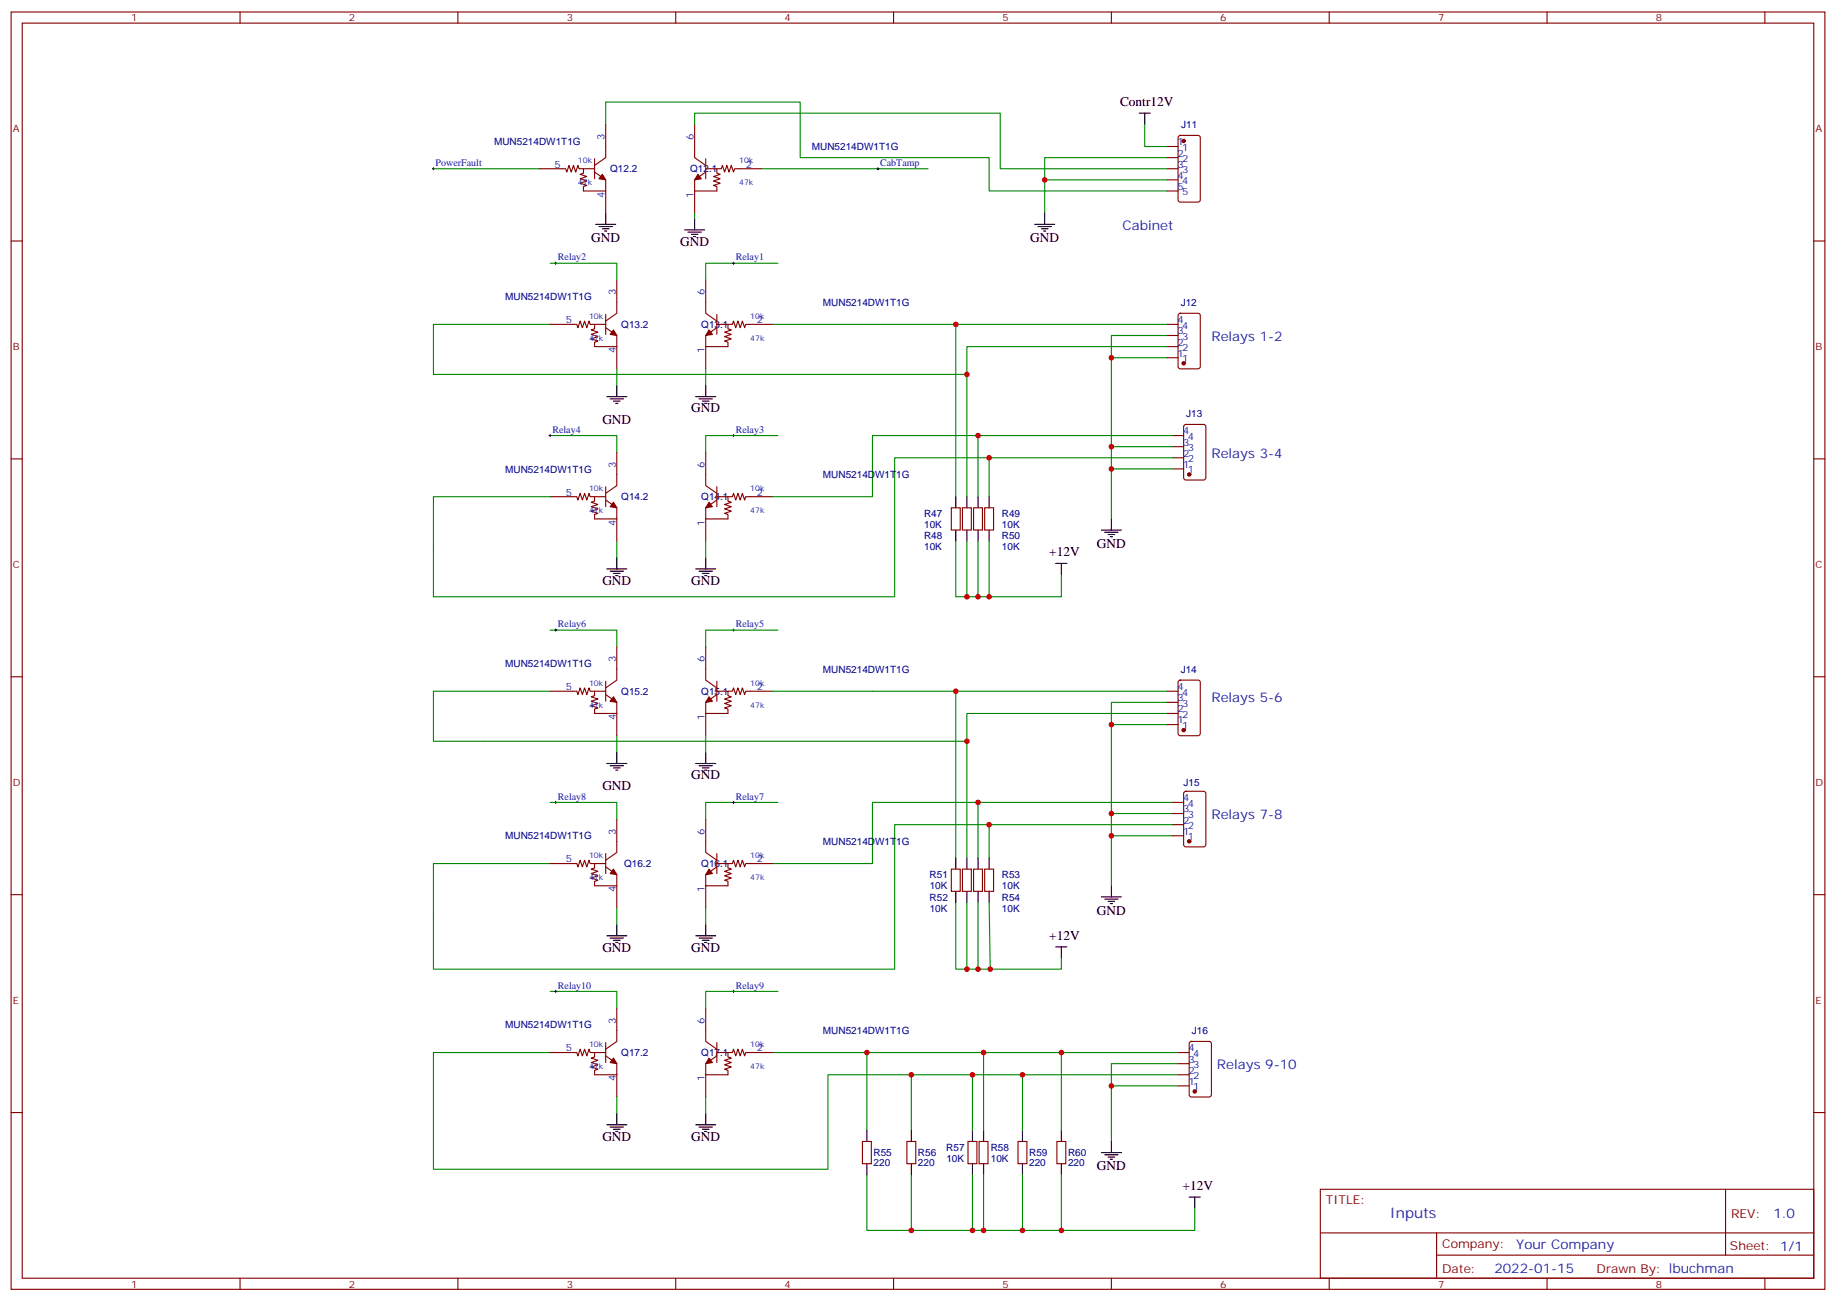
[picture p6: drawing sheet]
<svg xmlns="http://www.w3.org/2000/svg" width="583mm" height="413mm" viewBox="0 0 583 413" stroke-linecap="round" stroke-linejoin="round" font-family="sans-serif">
<g fill="none" stroke="#870000" stroke-width=".35">
<path d="M3.5 3.8h575.8v405.4h-575.8zM7.1 7.3h568.6v398.3h-568.6zM76.2 3.8v3.5M145.3 3.8v3.5M214.5 3.8v3.5M283.6 3.8v3.5M352.8 3.8v3.5M421.9 3.8v3.5M491.1 3.8v3.5M560.2 3.8v3.5M192.3 39.4v10.6l-3.6 2.5M220.5 39.4v10.6l3.5 2.5"/>
<path d="M171.1 53.6h8.5l.3 1 .7-2.1 .7 2.1 .7-2.1 .7 2.1 .7-2.1 .4 1.1h4.9M185.2 53.6v1.4l-1.1 .3 2.2 .7-2.2 .7 2.2 .7-2.2 .7 2.2 .7-1.1 .4v1.4h7.1v-3.5l-3.6-2.5M188.7 50.4v6.3M224 53.6h5l.3-1.1 .7 2.1 .7-2.1 .7 2.1 .7-2.1 .7 2.1 .4-1h8.5M224 50.4v6.3M227.5 53.6v1.4l1.1 .3-2.1 .7 2.1 .7-2.1 .7 2.1 .7-2.1 .7 1 .4v1.4h-7v-3.5l3.5-2.5M370.4 46.5h3.5M370.4 50h3.5M370.4 53.6h3.5M370.4 57.1h3.5M374.2 43.2l.4-.2h5.7l.6 .4 .1 20-.5 .7h-5.9l-.6-.4-.1-20zM3.5 76.5h3.6"/>
<path d="M192.3 60.6v7.1M220.5 60.6v7.1M370.4 60.6h3.5M575.7 76.5h3.6M192.3 99.8v6.3M195.8 88.8v10.6l-3.5 2.5M224 88.8v10.6l3.5 2.5M227.5 99.8v6.3M374.2 99.6l.4-.2h5.7l.6 .4 .1 16.5-.5 .7-5.9 .1-.6-.5-.1-16.5zM174.6 102.9h8.5l.3 1.1 .7-2.1 .8 2.1 .7-2.1 .7 2.1 .7-2.1 .3 1h5M188.7 102.9v1.5l-1 .3 2.1 .7-2.1 .7 2.1 .7-2.1 .7 2.1 .7-1.1 .4v1.4h7.1v-3.5l-3.5-2.5M195.8 110v7.1"/>
<path d="M224 110v7.1M227.5 102.9h5l.3-1 .7 2.1 .7-2.1 .7 2.1 .8-2.1 .7 2.1 .3-1.1h8.5M231.1 102.9v1.5l1 .3-2.1 .7 2.1 .7-2.1 .7 2.1 .7-2.1 .7 1.1 .4v1.4h-7.1v-3.5l3.5-2.5M370.4 113.5h3.5M370.4 110h3.5M370.4 106.5h3.5M370.4 102.9h3.5M372.2 138.2h3.5M375.9 134.9l.5-.2h5.7l.6 .4 .1 16.5-.5 .7h-5.9l-.6-.4-.1-16.5zM3.5 145.6h3.6M174.6 157.6h8.5l.3 1.1 .7-2.1 .8 2.1 .7-2.1 .7 2.1 .7-2.1 .3 1h5M188.7 157.6v1.4l-1 .4 2.1 .7-2.1 .7 2.1 .7-2.1 .7 2.1 .7-1.1 .4v1.4h7.1v-3.6l-3.5-2.4"/>
<path d="M192.3 154.4v6.4M195.8 143.5v10.6l-3.5 2.5M224 143.5v10.6l3.5 2.5M227.5 157.6h5l.3-1 .7 2.1 .7-2.1 .7 2.1 .8-2.1 .7 2.1 .3-1.1h8.5M227.5 154.4v6.4M231.1 157.6v1.4l1 .4-2.1 .7 2.1 .7-2.1 .7 2.1 .7-2.1 .7 1.1 .4v1.4h-7.1v-3.6l3.5-2.4M372.2 148.8h3.5M372.2 145.3h3.5M372.2 141.7h3.5M575.7 145.6h3.6M195.8 164.7v7M224 164.7v7"/>
<path d="M302 161.1h2.8v7.1h-2.8zM305.5 161.1h2.8v7.1h-2.8zM309 161.1h2.9v7.1h-2.9zM312.6 161.1h2.8v7.1h-2.8zM3.5 214.8h3.6M174.6 219.4h8.5l.3 1 .7-2.1 .8 2.1 .7-2.1 .7 2.1 .7-2.1 .3 1.1h5M188.7 219.4v1.4l-1 .3 2.1 .7-2.1 .7 2.1 .7-2.1 .7 2.1 .7-1.1 .4v1.4h7.1v-3.5l-3.5-2.5M192.3 216.2v6.3M195.8 205.2v10.6l-3.5 2.5M224 205.2v10.6l3.5 2.5M227.5 219.4h5l.3-1.1 .7 2.1 .7-2.1 .7 2.1 .8-2.1 .7 2.1 .3-1h8.5M227.5 216.2v6.3"/>
<path d="M231.1 219.4v1.4l1 .3-2.1 .7 2.1 .7-2.1 .7 2.1 .7-2.1 .7 1.1 .4v1.4h-7.1v-3.5l3.5-2.5M370.4 219.4h3.5M374.2 216l.4-.2h5.7l.6 .5 .1 16.5-.5 .6-5.9 .1-.6-.5-.1-16.5zM575.7 214.8h3.6M195.8 226.4v7.1M224 226.4v7.1M370.4 229.9h3.5M370.4 226.4h3.5M370.4 222.9h3.5M195.8 259.9v10.6l-3.5 2.5M224 259.9v10.6l3.5 2.5M372.2 258.2h3.5"/>
<path d="M372.2 254.6h3.5M375.9 251.3l.5-.2h5.7l.6 .4 .1 16.5-.5 .7h-5.9l-.6-.4-.1-16.5zM174.6 274h8.5l.3 1.1 .7-2.1 .8 2.1 .7-2.1 .7 2.1 .7-2.1 .3 1h5M188.7 274v1.4l-1 .4 2.1 .7-2.1 .7 2.1 .7-2.1 .7 2.1 .7-1.1 .4v1.4h7.1v-3.5l-3.5-2.5M192.3 270.9v6.3M227.5 274h5l.3-1 .7 2.1 .7-2.1 .7 2.1 .8-2.1 .7 2.1 .3-1.1h8.5M227.5 270.9v6.3M231.1 274v1.4l1 .4-2.1 .7 2.1 .7-2.1 .7 2.1 .7-2.1 .7 1.1 .4v1.4h-7.1v-3.5l3.5-2.5M302 275.8h2.8v7.1h-2.8zM305.5 275.8h2.8v7.1h-2.8zM309 275.8h2.9v7.1h-2.9zM312.6 275.8h2.8v7.1h-2.8z"/>
<path d="M372.2 265.2h3.5M372.2 261.7h3.5M3.5 283.9h3.6M195.8 281.1v7M224 281.1v7M575.7 283.9h3.6M195.8 319.9v10.6l-3.5 2.5M224 319.9v10.6l3.5 2.5M174.6 334h8.5l.3 1.1 .7-2.1 .8 2.1 .7-2.1 .7 2.1 .7-2.1 .3 1h5M188.7 334v1.4l-1 .4 2.1 .7-2.1 .7 2.1 .7-2.1 .7 2.1 .7-1.1 .4v1.4h7.1v-3.6l-3.5-2.4M192.3 330.8v6.4M227.5 334h5l.3-1 .7 2.1 .7-2.1 .7 2.1 .8-2.1 .7 2.1 .3-1.1h8.5"/>
<path d="M227.5 330.8v6.4M231.1 334v1.4l1 .4-2.1 .7 2.1 .7-2.1 .7 2.1 .7-2.1 .7 1.1 .4v1.4h-7.1v-3.6l3.5-2.4M373.9 337.5h3.6M373.9 334h3.6M377.7 330.7l.5-.2h5.6l.7 .4v16.5l-.4 .7h-5.9l-.7-.4v-16.5zM3.5 353.1h3.6M195.8 341.1v7M224 341.1v7M373.9 344.6h3.6M373.9 341.1h3.6M575.7 353.1h3.6M273.8 362.2h2.8v7.1h-2.8z"/>
<path d="M287.9 362.2h2.8v7.1h-2.8zM307.3 362.2h2.8v7.1h-2.8zM310.8 362.2h2.8v7.1h-2.8zM323.1 362.2h2.9v7.1h-2.9zM335.5 362.2h2.8v7.1h-2.8zM419.1 377.4h156.6v28.2h-156.6zM547.7 377.4v20.9M419.1 391.2h156.5M456 398.3h119.6M456 391.2v14.2M76.2 405.6v3.6M145.3 405.6v3.6"/>
<path d="M214.5 405.6v3.6M283.6 405.6v3.6M352.8 405.6v3.6M421.9 405.6v3.6M491.1 405.6v3.6M560.2 405.6v3.6"/>
</g>
<g fill="#870000" stroke="#870000" stroke-width=".35">
<path d="M191.2 55.3l1.1 1.8-2.2-.4z"/>
<path d="M221.5 55.3l1.1 1.4-2.1 .4z"/>
<path d="M194.7 104.7l1.1 1.8-2.1-.4z"/>
<path d="M225.1 104.7l1 1.4-2.1 .4z"/>
<path d="M225.1 159.4l1 1.4-2.1 .3z"/>
<path d="M194.7 159.4l1.1 1.7-2.1-.3z"/>
<path d="M225.1 221.1l1 1.4-2.1 .4z"/>
<path d="M194.7 221.1l1.1 1.8-2.1-.4z"/>
<path d="M194.7 335.8l1.1 1.7-2.1-.3z"/>
<path d="M225.1 335.8l1 1.4-2.1 .3z"/>
<path d="M194.7 275.8l1.1 1.8-2.1-.4z"/>
<path d="M225.1 275.8l1 1.4-2.1 .4z"/>
<circle cx="375.7" cy="44.7" r=".53"/>
<circle cx="379.2" cy="346.4" r=".53"/>
<circle cx="377.5" cy="150.6" r=".53"/>
<circle cx="375.7" cy="115.3" r=".53"/>
<circle cx="375.7" cy="231.7" r=".53"/>
<circle cx="377.5" cy="267" r=".53"/>
</g>
<g fill="none" stroke="#008700" stroke-width=".35">
<path d="M192.3 39.4v-7h61.7v17.6h60v10.6h56.4M220.5 39.4v-3.5h97v17.7h52.9M363.4 39.4v7.1h7M137.6 53.6h33.5M241.7 53.6h52.9M331.6 57.1h38.8M370.4 50h-38.8v17.7M220.5 67.7v1.7M174.6 83.5h21.2v5.3M246.9 83.5h-22.9v5.3M174.6 102.9h-37v15.9h169.3M195.8 117.1v5.2"/>
<path d="M224 117.1v5.2M245.2 102.9h58.2v54.7M303.4 102.9h67M352.8 113.5h17.6M370.4 110h-63.5v47.6M370.4 106.5h-17.6v58.2M174.6 138.2h21.2v5.3M246.9 138.2h-22.9v5.3M310.4 138.2v19.4M372.2 138.2h-95.3v19.4h-31.7M174.6 157.6h-37v31.8h146.4v-44.1h30v12.3M314 145.3h58.2"/>
<path d="M352.8 148.8h19.4M352.8 141.7h19.4M195.8 171.7v5.3M224 171.7v5.3M303.4 171.7v17.7h33.5v-7.1M306.9 171.7v17.7M310.4 171.7v17.7M314 171.7v17.7M174.6 200h21.2v5.2M246.9 200h-22.9v5.2M174.6 219.4h-37v15.8h169.3M245.2 219.4h58.2v52.9"/>
<path d="M303.4 219.4h67M195.8 233.5v5.3M224 233.5v5.3M352.8 229.9h17.6M370.4 222.9h-17.6v58.2M370.4 226.4h-63.5v45.9M174.6 254.6h21.2v5.3M246.9 254.6h-22.9v5.3M310.4 254.6v17.7M352.8 258.2h19.4M372.2 254.6h-95.3v19.4h-31.7M314 272.3v-10.6h-30v45.9h-146.4v-33.6h37"/>
<path d="M314 261.7h58.2M352.8 265.2h19.4M195.8 288.1v5.3M224 288.1v5.3M303.4 286.4v21.2h33.5v-3.6M306.9 286.4v21.2M310.4 286.4v21.2M314 286.4l.3 21.2M174.6 314.6h21.2v5.3M246.9 314.6h-22.9v5.3M174.6 334h-37v37.1h125.2v-30h111.1M245.2 334h128.7"/>
<path d="M275.2 334v24.7M312.2 334v24.7M336.9 334v24.7M373.9 337.5h-21.1v24.7M195.8 348.1v5.3M224 348.1v5.3M289.3 341.1v17.6M308.7 341.1v17.6M324.6 341.1v17.6M352.8 344.6h21.1M275.2 372.8v17.7h104v-7.1M289.3 372.8v17.7"/>
<path d="M308.7 372.8v17.7M312.2 372.8v17.7M324.6 372.8v17.7M336.9 372.8v17.7"/>
</g>
<g fill="none" stroke="#000" stroke-width=".35">
<path d="M361.6 35.9h3.5M363.4 35.9v3.5M189.1 71.2h6.3M190.1 71.9h4.3M191.2 72.6h2.1M191.9 73.3h.7M192.3 67.7v3.5M217.3 73h6.4M218.4 73.7h4.2M219.4 74.4h2.1M220.1 75.1h.7M220.5 69.4v3.6"/>
<path d="M328.4 71.2h6.4M329.5 71.9h4.2M330.6 72.6h2.1M331.3 73.3h.7M331.6 67.7v3.5M192.6 125.9h6.4M193.7 126.6h4.2M194.7 127.3h2.1M195.4 128h.7M195.8 122.3v3.6M220.8 125.9h6.4M221.9 126.6h4.2"/>
<path d="M223 127.3h2.1M223.7 128h.7M224 122.3v3.6M303.4 157.6v3.5M306.9 157.6v3.5M310.4 157.6v3.5M314 157.6v3.5M195.8 177v3.6M224 177v3.6M303.4 168.2v3.5M306.9 168.2v3.5M310.4 168.2v3.5"/>
<path d="M314 168.2v3.5M335.1 178.8h3.6M336.9 178.8v3.5M349.6 168.2h6.4M350.7 168.9h4.2M351.7 169.6h2.1M352.4 170.3h.7M352.8 164.7v3.5M192.6 180.6h6.4M193.7 181.3h4.2M194.7 182h2.1M195.4 182.7h.7"/>
<path d="M220.8 180.6h6.4M221.9 181.3h4.2M223 182h2.1M223.7 182.7h.7M195.8 238.8v3.5M224 238.8v3.5M192.6 242.3h6.4M193.7 243h4.2M194.7 243.7h2.1M195.4 244.4h.7M220.8 242.3h6.4M221.9 243h4.2"/>
<path d="M223 243.7h2.1M223.7 244.4h.7M303.4 272.3v3.5M306.9 272.3v3.5M310.4 272.3v3.5M314 272.3v3.5M192.6 297h6.4M193.7 297.7h4.2M194.7 298.4h2.1M195.4 299.1h.7M195.8 293.4v3.6M220.8 297h6.4"/>
<path d="M221.9 297.7h4.2M223 298.4h2.1M223.7 299.1h.7M224 293.4v3.6M303.4 282.9v3.5M306.9 282.9v3.5M310.4 282.9v3.5M314 282.9v3.5M349.6 284.6h6.4M350.7 285.3h4.2M351.7 286h2.1M352.4 286.7h.7"/>
<path d="M352.8 281.1v3.5M335.1 300.5h3.6M336.9 300.5v3.5M192.6 356.9h6.4M193.7 357.6h4.2M194.7 358.4h2.1M195.4 359.1h.7M195.8 353.4v3.5M220.8 356.9h6.4M221.9 357.6h4.2M223 358.4h2.1M223.7 359.1h.7"/>
<path d="M224 353.4v3.5M275.2 358.7v3.5M289.3 358.7v3.5M308.7 358.7v3.5M312.2 358.7v3.5M324.6 358.7v3.5M336.9 358.7v3.5M275.2 369.3v3.5M289.3 369.3v3.5M308.7 369.3v3.5M312.2 369.3v3.5M324.6 369.3v3.5"/>
<path d="M336.9 369.3v3.5M349.6 365.8h6.4M350.7 366.5h4.2M351.7 367.2h2.1M352.4 367.9h.7M352.8 362.2v3.6M377.5 379.9h3.5M379.2 379.9v3.5"/>
</g>
<g fill="none" stroke="#000" stroke-width=".32">
<path d="M137.2 53.6h.7M137.6 53.2v.7M278.3 53.6h.7M278.7 53.2v.7M176 83.5h.7M176.4 83.2v.7M232.5 83.5h.7M232.8 83.2v.7M174.3 138.2h.7M174.6 137.9v.7M232.5 138.2h.7M232.8 137.9v.7"/>
<path d="M176 200h.7M176.4 199.6v.7M232.5 200h.7M232.8 199.6v.7M176 254.6h.7M176.4 254.3v.7M232.5 254.6h.7M232.8 254.3v.7M176 314.6h.7M176.4 314.3v.7M232.5 314.6h.7M232.8 314.3v.7"/>
</g>
<g fill="#c00">
<circle cx="352.8" cy="344.6" r=".88"/>
<circle cx="331.6" cy="57.1" r=".88"/>
<circle cx="352.8" cy="148.8" r=".88"/>
<circle cx="352.8" cy="141.7" r=".88"/>
<circle cx="310.4" cy="138.2" r=".88"/>
<circle cx="352.8" cy="113.5" r=".88"/>
<circle cx="303.4" cy="102.9" r=".88"/>
<circle cx="306.9" cy="118.8" r=".88"/>
<circle cx="306.9" cy="189.4" r=".88"/>
<circle cx="306.9" cy="235.2" r=".88"/>
<circle cx="303.4" cy="219.4" r=".88"/>
<circle cx="352.8" cy="229.9" r=".88"/>
<circle cx="310.4" cy="254.6" r=".88"/>
<circle cx="352.8" cy="258.2" r=".88"/>
<circle cx="352.8" cy="265.2" r=".88"/>
<circle cx="306.9" cy="307.6" r=".88"/>
<circle cx="314" cy="145.3" r=".88"/>
<circle cx="314" cy="261.7" r=".88"/>
<circle cx="275.2" cy="334" r=".88"/>
<circle cx="289.3" cy="390.5" r=".88"/>
<circle cx="289.3" cy="341.1" r=".88"/>
<circle cx="308.7" cy="341.1" r=".88"/>
<circle cx="312.2" cy="334" r=".88"/>
<circle cx="308.7" cy="390.5" r=".88"/>
<circle cx="312.2" cy="390.5" r=".88"/>
<circle cx="324.6" cy="341.1" r=".88"/>
<circle cx="336.9" cy="334" r=".88"/>
<circle cx="324.6" cy="390.5" r=".88"/>
<circle cx="336.9" cy="390.5" r=".88"/>
<circle cx="314" cy="189.4" r=".88"/>
<circle cx="310.4" cy="189.4" r=".88"/>
<circle cx="314.3" cy="307.6" r=".88"/>
<circle cx="310.4" cy="307.6" r=".88"/>
</g>
<text font-size="4.6" fill="#00f" x="441.2" y="386.4">Inputs</text>
<g font-size="4.2">
<text x="355.5" y="33.6">Contr12V</text>
<text x="187.7" y="76.8">GND</text>
<text x="215.9" y="78">GND</text>
<text x="327" y="76.8">GND</text>
<text x="219.4" y="130.9">GND</text>
<text x="191.2" y="134.4">GND</text>
<text x="348.2" y="173.8">GND</text>
<text x="333.1" y="176.5">+12V</text>
<text x="191.2" y="185.6">GND</text>
<text x="219.4" y="185.6">GND</text>
<text x="191.2" y="250.8">GND</text>
<text x="219.4" y="247.3">GND</text>
<text x="348.2" y="290.3">GND</text>
<text x="333.1" y="298.2">+12V</text>
<text x="191.2" y="302">GND</text>
<text x="219.4" y="302">GND</text>
<text x="191.2" y="362">GND</text>
<text x="219.4" y="362">GND</text>
<text x="348.2" y="371.4">GND</text>
<text x="375.4" y="377.6">+12V</text>
</g>
<g font-size="4.2" fill="#00f">
<text x="356.3" y="73">Cabinet</text>
<text x="384.5" y="108.2">Relays 1-2</text>
<text x="384.5" y="145.3">Relays 3-4</text>
<text x="384.5" y="222.9">Relays 5-6</text>
<text x="384.5" y="259.9">Relays 7-8</text>
<text x="386.3" y="339.3">Relays 9-10</text>
<text x="562.9" y="386.7">1.0</text>
<text x="481.3" y="396.2">Your Company</text>
<text x="474.4" y="404">2022-01-15</text>
</g>
<g font-size="3.9" fill="#800">
<text x="420.9" y="382">TITLE:</text>
<text x="549.5" y="386.7">REV:</text>
<text x="457.8" y="396.2">Company:</text>
<text x="549.1" y="396.8">Sheet: 1/1</text>
<text x="457.8" y="403.9">Date:</text>
<text x="506.8" y="403.9">Drawn By: lbuchman</text>
</g>
<g font-size="3.2" fill="#800">
<text x="41.6" y="6.8">1</text>
<text x="110.8" y="6.8">2</text>
<text x="179.9" y="6.8">3</text>
<text x="249.1" y="6.8">4</text>
<text x="318.2" y="6.8">5</text>
<text x="387.3" y="6.8">6</text>
<text x="456.5" y="6.8">7</text>
<text x="525.6" y="6.8">8</text>
<text x="4.1" y="41.9">A</text>
<text x="576.3" y="41.9">A</text>
<text x="4.1" y="111.1">B</text>
<text x="576.3" y="111.1">B</text>
<text x="4.1" y="180.2">C</text>
<text x="576.3" y="180.2">C</text>
<text x="4.1" y="249.3">D</text>
<text x="576.3" y="249.3">D</text>
<text x="4.1" y="318.5">E</text>
<text x="576.3" y="318.5">E</text>
<text x="41.6" y="408.6">1</text>
<text x="110.8" y="408.6">2</text>
<text x="179.9" y="408.6">3</text>
<text x="249.1" y="408.6">4</text>
<text x="318.2" y="408.6">5</text>
<text x="387.3" y="408.6">6</text>
<text x="456.5" y="408.6">7</text>
<text x="525.6" y="408.6">8</text>
</g>
<g font-size="3.2" fill="#000080">
<text x="374.9" y="40.6">J11</text>
<text x="156.8" y="45.9">MUN5214DW1T1G</text>
<text x="257.7" y="47.7">MUN5214DW1T1G</text>
<text x="193.7" y="54.7">Q12.2</text>
<text x="219.1" y="54.7">Q12.1</text>
<text x="160.4" y="95.3">MUN5214DW1T1G</text>
<text x="261.2" y="97.1">MUN5214DW1T1G</text>
<text x="374.8" y="97.1">J12</text>
<text x="197.2" y="104.1">Q13.2</text>
<text x="222.6" y="104.1">Q13.1</text>
<text x="376.6" y="132.3">J13</text>
<text x="160.4" y="150">MUN5214DW1T1G</text>
<text x="261.2" y="151.7">MUN5214DW1T1G</text>
<text x="197.2" y="158.8">Q14.2</text>
<text x="222.6" y="158.8">Q14.1</text>
<text x="293.3" y="164.1">R47</text>
<text x="293.4" y="167.6">10K</text>
<text x="318" y="164.1">R49</text>
<text x="318.1" y="167.6">10K</text>
<text x="293.3" y="171.1">R48</text>
<text x="318" y="171.1">R50</text>
<text x="293.4" y="174.6">10K</text>
<text x="318.1" y="174.6">10K</text>
<text x="160.4" y="211.7">MUN5214DW1T1G</text>
<text x="261.2" y="213.5">MUN5214DW1T1G</text>
<text x="374.8" y="213.5">J14</text>
<text x="197.2" y="220.5">Q15.2</text>
<text x="222.6" y="220.5">Q15.1</text>
<text x="375.7" y="249.3">J15</text>
<text x="160.4" y="266.4">MUN5214DW1T1G</text>
<text x="261.2" y="268.2">MUN5214DW1T1G</text>
<text x="198.1" y="275.2">Q16.2</text>
<text x="222.6" y="275.2">Q16.1</text>
<text x="295.1" y="278.7">R51</text>
<text x="318" y="278.7">R53</text>
<text x="295.1" y="285.8">R52</text>
<text x="295.1" y="282.2">10K</text>
<text x="318" y="285.8">R54</text>
<text x="318.1" y="282.2">10K</text>
<text x="295.1" y="289.3">10K</text>
<text x="318.1" y="289.3">10K</text>
<text x="160.4" y="326.4">MUN5214DW1T1G</text>
<text x="261.2" y="328.1">MUN5214DW1T1G</text>
<text x="378.3" y="328.2">J16</text>
<text x="197.2" y="335.2">Q17.2</text>
<text x="222.6" y="335.1">Q17.1</text>
<text x="300.4" y="365.1">R57</text>
<text x="314.5" y="365.2">R58</text>
<text x="277.3" y="370.1">220</text>
<text x="277.3" y="366.9">R55</text>
<text x="291.4" y="370.1">220</text>
<text x="291.4" y="366.9">R56</text>
<text x="300.4" y="368.7">10K</text>
<text x="314.5" y="368.7">10K</text>
<text x="326.7" y="370.1">220</text>
<text x="326.7" y="366.9">R59</text>
<text x="339" y="370.1">220</text>
<text x="339" y="366.9">R60</text>
</g>
<g font-size="3.2" fill="#00f">
<text x="191.9" y="44.4" transform="rotate(-90 191.9 44.4)">3</text>
<text x="220.1" y="44.4" transform="rotate(-90 220.1 44.4)">6</text>
<text x="373.8" y="46.1">1</text>
<text x="375.2" y="47.9">1</text>
<text x="138.3" y="52.7">PowerFault</text>
<text x="176" y="53.2">5</text>
<text x="236.7" y="53.2">2</text>
<text x="279.4" y="52.7">CabTamp</text>
<text x="373.8" y="49.7">2</text>
<text x="373.8" y="53.2">3</text>
<text x="375.2" y="51.4">2</text>
<text x="373.8" y="56.7">4</text>
<text x="375.2" y="55">3</text>
<text x="375.2" y="58.5">4</text>
<text x="191.9" y="62.7" transform="rotate(-90 191.9 62.7)">4</text>
<text x="220.1" y="62.7" transform="rotate(-90 220.1 62.7)">1</text>
<text x="373.8" y="60.3">5</text>
<text x="375.2" y="62">5</text>
<text x="177.1" y="82.7">Relay2</text>
<text x="233.5" y="82.7">Relay1</text>
<text x="195.4" y="93.8" transform="rotate(-90 195.4 93.8)">3</text>
<text x="223.7" y="93.8" transform="rotate(-90 223.7 93.8)">6</text>
<text x="179.6" y="102.6">5</text>
<text x="240.2" y="102.6">2</text>
<text x="373.8" y="106.1">3</text>
<text x="373.8" y="102.6">4</text>
<text x="375.2" y="107.9">3</text>
<text x="375.2" y="104.4">4</text>
<text x="195.4" y="112.1" transform="rotate(-90 195.4 112.1)">4</text>
<text x="223.7" y="112.1" transform="rotate(-90 223.7 112.1)">1</text>
<text x="373.8" y="113.2">1</text>
<text x="373.8" y="109.6">2</text>
<text x="375.2" y="111.4">2</text>
<text x="375.2" y="114.9">1</text>
<text x="175.3" y="137.3">Relay4</text>
<text x="233.5" y="137.3">Relay3</text>
<text x="375.5" y="137.9">4</text>
<text x="375.5" y="141.4">3</text>
<text x="377" y="143.2">3</text>
<text x="377" y="139.6">4</text>
<text x="195.4" y="148.4" transform="rotate(-90 195.4 148.4)">3</text>
<text x="223.7" y="148.4" transform="rotate(-90 223.7 148.4)">6</text>
<text x="375.5" y="148.4">1</text>
<text x="375.5" y="144.9">2</text>
<text x="377" y="146.7">2</text>
<text x="377" y="150.2">1</text>
<text x="179.6" y="157.3">5</text>
<text x="240.2" y="157.3">2</text>
<text x="195.4" y="166.8" transform="rotate(-90 195.4 166.8)">4</text>
<text x="223.7" y="166.8" transform="rotate(-90 223.7 166.8)">1</text>
<text x="177.1" y="199.1">Relay6</text>
<text x="233.5" y="199.1">Relay5</text>
<text x="195.4" y="210.2" transform="rotate(-90 195.4 210.2)">3</text>
<text x="223.7" y="210.2" transform="rotate(-90 223.7 210.2)">6</text>
<text x="179.6" y="219">5</text>
<text x="240.2" y="219">2</text>
<text x="373.8" y="219">4</text>
<text x="375.2" y="220.8">4</text>
<text x="373.8" y="226.1">2</text>
<text x="373.8" y="222.5">3</text>
<text x="375.2" y="227.8">2</text>
<text x="375.2" y="224.3">3</text>
<text x="195.4" y="228.5" transform="rotate(-90 195.4 228.5)">4</text>
<text x="223.7" y="228.5" transform="rotate(-90 223.7 228.5)">1</text>
<text x="373.8" y="229.6">1</text>
<text x="375.2" y="231.4">1</text>
<text x="177.1" y="253.8">Relay8</text>
<text x="233.5" y="253.8">Relay7</text>
<text x="375.5" y="257.8">3</text>
<text x="375.5" y="254.3">4</text>
<text x="377" y="256">4</text>
<text x="375.5" y="261.3">2</text>
<text x="377" y="263.1">2</text>
<text x="377" y="259.6">3</text>
<text x="195.4" y="264.9" transform="rotate(-90 195.4 264.9)">3</text>
<text x="223.7" y="264.9" transform="rotate(-90 223.7 264.9)">6</text>
<text x="375.5" y="264.9">1</text>
<text x="377" y="266.6">1</text>
<text x="179.6" y="273.7">5</text>
<text x="240.2" y="273.7">2</text>
<text x="195.4" y="283.2" transform="rotate(-90 195.4 283.2)">4</text>
<text x="223.7" y="283.2" transform="rotate(-90 223.7 283.2)">1</text>
<text x="177.1" y="313.7">Relay10</text>
<text x="233.5" y="313.7">Relay9</text>
<text x="195.4" y="324.8" transform="rotate(-90 195.4 324.8)">3</text>
<text x="223.7" y="324.8" transform="rotate(-90 223.7 324.8)">6</text>
<text x="179.6" y="333.7">5</text>
<text x="240.2" y="333.7">2</text>
<text x="377.3" y="333.7">4</text>
<text x="378.8" y="335.4">4</text>
<text x="377.3" y="340.7">2</text>
<text x="377.3" y="337.2">3</text>
<text x="378.8" y="338.9">3</text>
<text x="195.4" y="343.2" transform="rotate(-90 195.4 343.2)">4</text>
<text x="223.7" y="343.2" transform="rotate(-90 223.7 343.2)">1</text>
<text x="377.3" y="344.2">1</text>
<text x="378.8" y="346">1</text>
<text x="378.8" y="342.5">2</text>
</g>
<g font-size="2.5" fill="#00f">
<text x="183.4" y="51.8">10k</text>
<text x="234.6" y="51.8">10k</text>
<text x="183.4" y="58.8">47k</text>
<text x="234.6" y="58.8">47k</text>
<text x="187" y="101.2">10k</text>
<text x="238.1" y="101.2">10k</text>
<text x="187" y="108.2">47k</text>
<text x="238.1" y="108.2">47k</text>
<text x="187" y="155.9">10k</text>
<text x="238.1" y="155.9">10k</text>
<text x="187" y="162.9">47k</text>
<text x="238.1" y="162.9">47k</text>
<text x="187" y="217.6">10k</text>
<text x="238.1" y="217.6">10k</text>
<text x="187" y="224.6">47k</text>
<text x="238.1" y="224.6">47k</text>
<text x="187" y="272.3">10k</text>
<text x="238.1" y="272.3">10k</text>
<text x="187" y="279.3">47k</text>
<text x="238.1" y="279.3">47k</text>
<text x="187" y="332.2">10k</text>
<text x="238.1" y="332.2">10k</text>
<text x="187" y="339.3">47k</text>
<text x="238.1" y="339.3">47k</text>
</g>
</svg>
